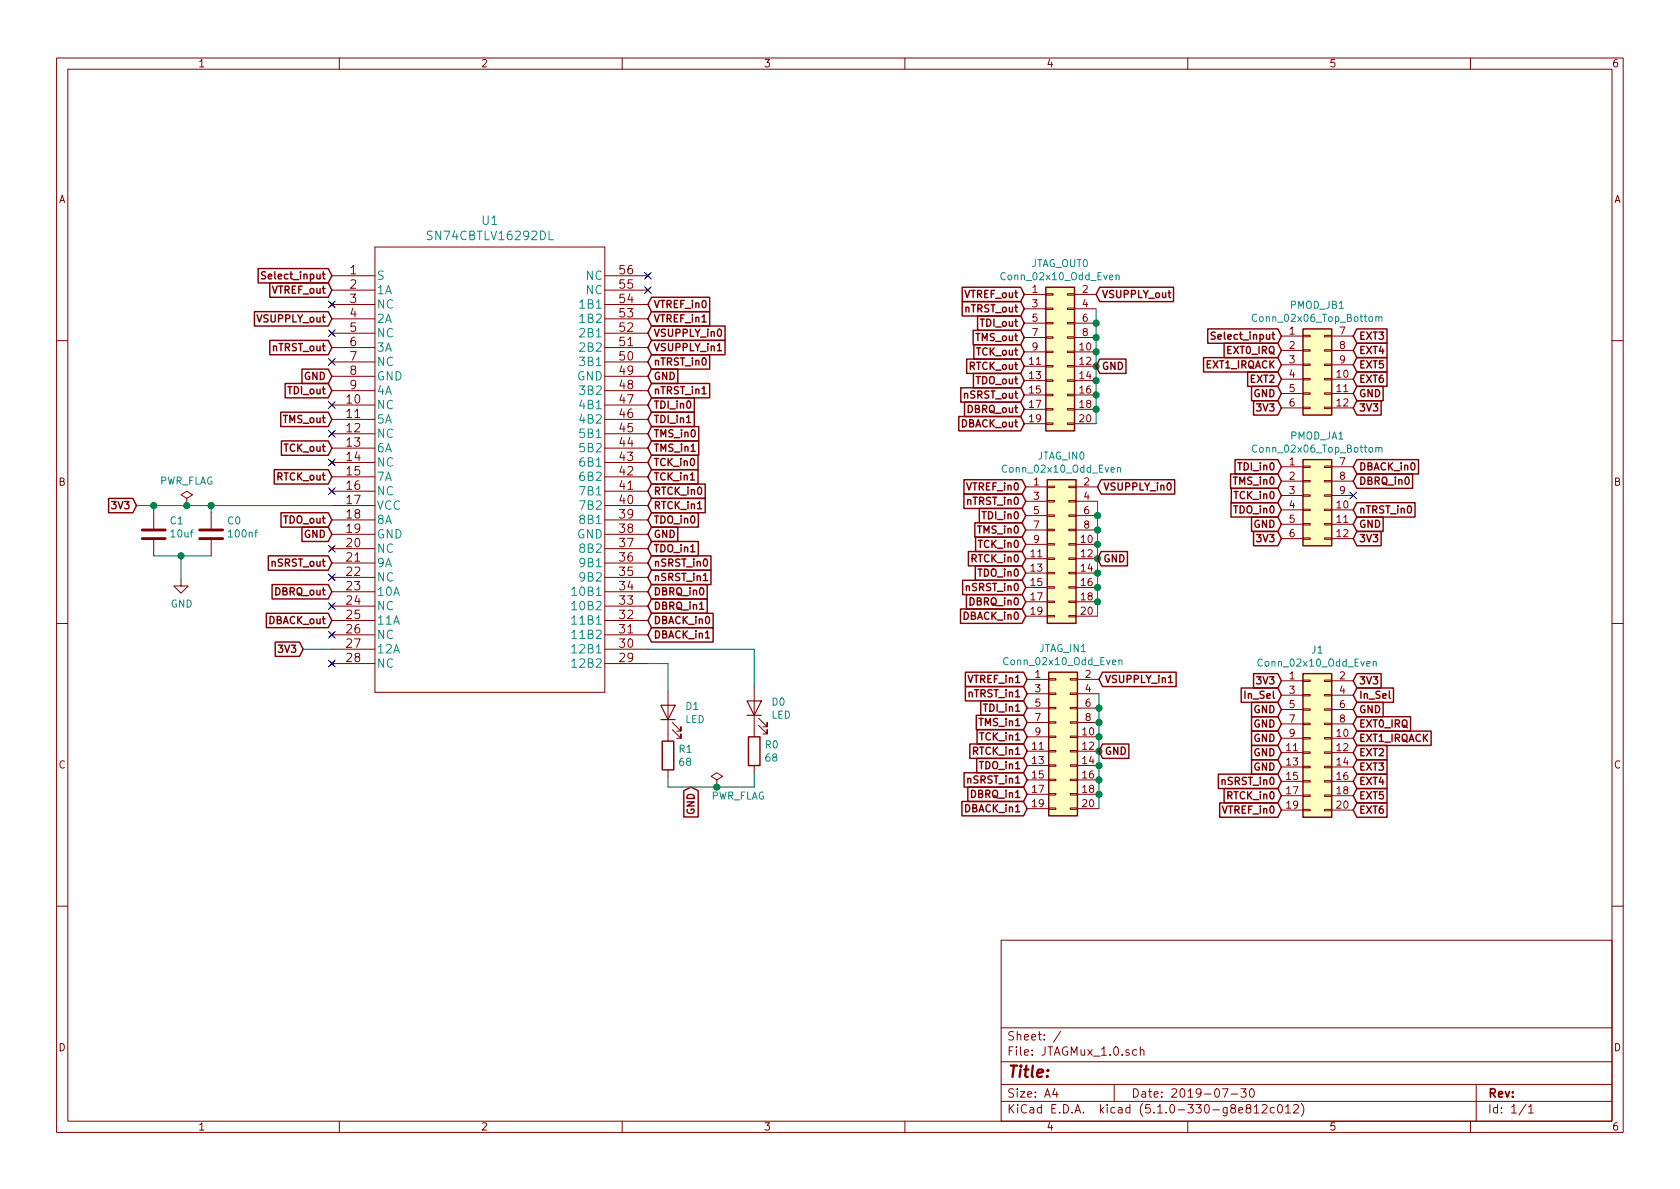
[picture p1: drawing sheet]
<svg xmlns="http://www.w3.org/2000/svg" width="297mm" height="210mm" viewBox="0 0 297 210" stroke-linecap="round" stroke-linejoin="round" font-family="sans-serif">
<g fill="none" stroke="#840000" stroke-width=".18">
<path d="M10 10.3h277v189.9h-277zM12 12.2h273v186.1h-273zM60 10.3v1.9M110 10.3v1.9M160 10.3v1.9M210 10.3v1.9M260 10.3v1.9M58.3 53.5l.8 .7M58.3 58.5l.8 .8M58.7 48.8h7.6M58.7 51.3h7.6M58.7 53.8h7.6"/>
<path d="M58.7 56.4h7.6M58.7 58.9h7.6M59.1 53.5l-.8 .7M59.1 58.5l-.8 .8M66.3 43.7h40.6v78.7h-40.6zM106.9 48.8h7.7M106.9 51.3h7.7M106.9 53.8h7.7M106.9 56.4h7.7M106.9 58.9h7.7M114.2 50.9l.7 .8M114.2 48.4l.7 .7"/>
<path d="M114.9 50.9l-.7 .8M114.9 48.4l-.7 .7M181.1 52.1h3.8M181.1 54.6h3.8M181.1 57.1h3.8M181.1 59.7h3.8M184.9 59.6h1.3v.2h-1.3zM184.9 57h1.3v.3h-1.3zM184.9 54.5h1.3v.2h-1.3zM184.9 51.9h1.3v.3h-1.3zM188.7 59.6h1.3v.2h-1.3zM188.7 57h1.3v.3h-1.3z"/>
<path d="M188.7 54.5h1.3v.2h-1.3zM188.7 51.9h1.3v.3h-1.3zM190 52.1h3.8M190 54.6h3.8M190 57.1h3.8M190 59.7h3.8M226.6 59.4h3.8M230.4 59.3h1.2v.3h-1.2zM234.2 59.3h1.3v.3h-1.3zM235.5 59.4h3.8M10 60.2h2M58.3 71.2l.8 .8"/>
<path d="M58.3 76.3l.8 .8M58.3 63.6l.8 .8M58.7 71.6h7.6M58.7 74.2h7.6M58.7 76.7h7.6M58.7 79.2h7.6M58.7 69.1h7.6M58.7 66.5h7.6M58.7 64h7.6M58.7 61.5h7.6M59.1 71.2l-.8 .8M59.1 76.3l-.8 .8"/>
<path d="M59.1 63.6l-.8 .8M106.9 71.6h7.7M106.9 74.2h7.7M106.9 76.7h7.7M106.9 79.2h7.7M106.9 69.1h7.7M106.9 66.5h7.7M106.9 64h7.7M106.9 61.5h7.7M181.1 62.2h3.8M181.1 64.8h3.8M181.1 67.3h3.8"/>
<path d="M181.1 69.8h3.8M181.1 72.4h3.8M181.1 74.9h3.8M184.9 74.8h1.3v.3h-1.3zM184.9 72.3h1.3v.2h-1.3zM184.9 69.7h1.3v.3h-1.3zM184.9 67.2h1.3v.2h-1.3zM184.9 64.6h1.3v.3h-1.3zM184.9 62.1h1.3v.3h-1.3zM188.7 74.8h1.3v.3h-1.3zM188.7 72.3h1.3v.2h-1.3zM188.7 69.7h1.3v.3h-1.3z"/>
<path d="M188.7 67.2h1.3v.2h-1.3zM188.7 64.6h1.3v.3h-1.3zM188.7 62.1h1.3v.3h-1.3zM190 62.2h3.8M190 64.8h3.8M190 67.3h3.8M190 69.8h3.8M190 72.4h3.8M190 74.9h3.8M226.6 67.1h3.8M226.6 69.6h3.8M226.6 72.1h3.8"/>
<path d="M226.6 62h3.8M226.6 64.5h3.8M230.4 72h1.2v.3h-1.2zM230.4 69.5h1.2v.2h-1.2zM230.4 66.9h1.2v.3h-1.2zM230.4 64.4h1.2v.2h-1.2zM230.4 61.8h1.2v.3h-1.2zM234.2 72h1.3v.3h-1.3zM234.2 69.5h1.3v.2h-1.3zM234.2 66.9h1.3v.3h-1.3zM234.2 64.4h1.3v.2h-1.3zM234.2 61.8h1.3v.3h-1.3z"/>
<path d="M235.5 67.1h3.8M235.5 69.6h3.8M235.5 72.1h3.8M235.5 62h3.8M235.5 64.5h3.8M285 60.2h2M27.2 90.7v2.8M27.2 95.5v2.8M33 88.1l1-.6-1-.6-1 .6 1 .6v1.3M33 89.4h.1M37.3 90.7v2.8M37.3 95.5v2.8"/>
<path d="M58.3 81.4l.8 .8M58.3 86.5l.8 .7M58.3 96.6l.8 .8M58.7 81.8h7.6M58.7 84.3h7.6M58.7 86.9h7.6M58.7 89.4h7.6M58.7 91.9h7.6M58.7 94.5h7.6M58.7 97h7.6M58.7 99.6h7.6M59.1 81.4l-.8 .8"/>
<path d="M59.1 86.5l-.8 .7M59.1 96.6l-.8 .8M106.9 81.8h7.7M106.9 84.3h7.7M106.9 86.9h7.7M106.9 89.4h7.7M106.9 91.9h7.7M106.9 94.5h7.7M106.9 97h7.7M106.9 99.6h7.7M181.4 86.1h3.8M181.4 96.3h3.8"/>
<path d="M181.4 98.8h3.8M181.4 88.6h3.8M181.4 91.2h3.8M181.4 93.7h3.8M185.2 98.7h1.2v.2h-1.2zM185.2 96.1h1.2v.3h-1.2zM185.2 93.6h1.2v.2h-1.2zM185.2 91.1h1.2v.2h-1.2zM185.2 88.5h1.2v.3h-1.2zM185.2 86h1.2v.2h-1.2zM189 98.7h1.2v.2h-1.2zM189 96.1h1.2v.3h-1.2z"/>
<path d="M189 93.6h1.2v.2h-1.2zM189 91.1h1.2v.2h-1.2zM189 88.5h1.2v.3h-1.2zM189 86h1.2v.2h-1.2zM190.2 86.1h3.9M190.2 96.3h3.9M190.2 98.8h3.9M190.2 88.6h3.9M190.2 91.2h3.9M190.2 93.7h3.9M226.6 82.5h3.8M226.6 90.2h3.8"/>
<path d="M226.6 92.7h3.8M226.6 95.2h3.8M226.6 85.1h3.8M226.6 87.6h3.8M230.4 95.1h1.2v.3h-1.2zM230.4 92.6h1.2v.2h-1.2zM230.4 90h1.2v.3h-1.2zM230.4 87.5h1.2v.3h-1.2zM230.4 85h1.2v.2h-1.2zM230.4 82.4h1.2v.3h-1.2zM234.2 95.1h1.3v.3h-1.3zM234.2 92.6h1.3v.2h-1.3z"/>
<path d="M234.2 90h1.3v.3h-1.3zM234.2 87.5h1.3v.3h-1.3zM234.2 85h1.3v.2h-1.3zM234.2 82.4h1.3v.3h-1.3zM235.5 82.5h3.8M235.5 90.2h3.8M235.5 92.7h3.8M235.5 95.2h3.8M235.5 85.1h3.8M235.5 87.6h3.8M10 110.3h2M32 102.4v1.2h1.3l-1.3 1.3-1.3-1.3h1.3"/>
<path d="M58.3 101.7l.8 .8M58.3 106.8l.8 .8M58.3 111.9l.8 .7M58.3 117l.8 .7M58.7 102.1h7.6M58.7 104.6h7.6M58.7 107.2h7.6M58.7 109.7h7.6M58.7 112.3h7.6M58.7 114.8h7.6M58.7 117.3h7.6M59.1 101.7l-.8 .8"/>
<path d="M59.1 106.8l-.8 .8M59.1 111.9l-.8 .7M59.1 117l-.8 .7M106.9 102.1h7.7M106.9 104.6h7.7M106.9 107.2h7.7M106.9 109.7h7.7M106.9 112.3h7.7M106.9 114.8h7.7M106.9 117.3h7.7M181.4 101.3h3.8M181.4 103.9h3.8"/>
<path d="M181.4 106.4h3.8M181.4 109h3.8M185.2 108.8h1.2v.3h-1.2zM185.2 106.3h1.2v.2h-1.2zM185.2 103.8h1.2v.2h-1.2zM185.2 101.2h1.2v.3h-1.2zM189 108.8h1.2v.3h-1.2zM189 106.3h1.2v.2h-1.2zM189 103.8h1.2v.2h-1.2zM189 101.2h1.2v.3h-1.2zM190.2 101.3h3.9M190.2 103.9h3.9"/>
<path d="M190.2 106.4h3.9M190.2 109h3.9M285 110.3h2M118.1 122.2v8.9M118.1 136.1v1.3M118.9 129l1.5 1.6v-.8v.8h-.8M118.9 127.8l1.5 1.5v-.8v.8h-.8M126.7 137.9l1.1-.6-1.1-.7-1 .7 1 .6v1.3M126.7 139.2h.1M133.3 121.4v8.9M133.3 135.4v1.2M134.1 128.3l1.5 1.5v-.8v.8h-.7"/>
<path d="M134.1 127l1.5 1.5v-.7v.7h-.7M181.6 120.1h3.8M181.6 130.3h3.8M181.6 132.8h3.8M181.6 135.4h3.8M181.6 137.9h3.8M181.6 122.7h3.8M181.6 125.2h3.8M181.6 127.8h3.8M185.4 137.8h1.3v.2h-1.3zM185.4 135.2h1.3v.3h-1.3zM185.4 132.7h1.3v.3h-1.3z"/>
<path d="M185.4 130.2h1.3v.2h-1.3zM185.4 127.6h1.3v.3h-1.3zM185.4 125.1h1.3v.2h-1.3zM185.4 122.5h1.3v.3h-1.3zM185.4 120h1.3v.3h-1.3zM189.2 137.8h1.3v.2h-1.3zM189.2 135.2h1.3v.3h-1.3zM189.2 132.7h1.3v.3h-1.3zM189.2 130.2h1.3v.2h-1.3zM189.2 127.6h1.3v.3h-1.3zM189.2 125.1h1.3v.2h-1.3zM189.2 122.5h1.3v.3h-1.3z"/>
<path d="M189.2 120h1.3v.3h-1.3zM190.5 120.1h3.8M190.5 130.3h3.8M190.5 132.8h3.8M190.5 135.4h3.8M190.5 137.9h3.8M190.5 122.7h3.8M190.5 125.2h3.8M190.5 127.8h3.8M226.6 120.4h3.8M226.6 130.6h3.8M226.6 133.1h3.8"/>
<path d="M226.6 135.6h3.8M226.6 138.2h3.8M226.6 122.9h3.8M226.6 125.5h3.8M226.6 128h3.8M230.4 138h1.2v.3h-1.2zM230.4 135.5h1.2v.3h-1.2zM230.4 133h1.2v.2h-1.2zM230.4 130.4h1.2v.3h-1.2zM230.4 127.9h1.2v.2h-1.2zM230.4 125.3h1.2v.3h-1.2zM230.4 122.8h1.2v.3h-1.2z"/>
<path d="M230.4 120.3h1.2v.2h-1.2zM234.2 138h1.3v.3h-1.3zM234.2 135.5h1.3v.3h-1.3zM234.2 133h1.3v.2h-1.3zM234.2 130.4h1.3v.3h-1.3zM234.2 127.9h1.3v.2h-1.3zM234.2 125.3h1.3v.3h-1.3zM234.2 122.8h1.3v.3h-1.3zM234.2 120.3h1.3v.2h-1.3zM235.5 120.4h3.8M235.5 130.6h3.8M235.5 133.1h3.8"/>
<path d="M235.5 135.6h3.8M235.5 138.2h3.8M235.5 122.9h3.8M235.5 125.5h3.8M235.5 128h3.8M181.6 140.5h3.8M181.6 143h3.8M185.4 142.9h1.3v.2h-1.3zM185.4 140.3h1.3v.3h-1.3zM189.2 142.9h1.3v.2h-1.3zM189.2 140.3h1.3v.3h-1.3zM190.5 140.5h3.8"/>
<path d="M190.5 143h3.8M226.6 140.7h3.8M226.6 143.3h3.8M230.4 143.1h1.2v.3h-1.2zM230.4 140.6h1.2v.2h-1.2zM234.2 143.1h1.3v.3h-1.3zM234.2 140.6h1.3v.2h-1.3zM235.5 140.7h3.8M235.5 143.3h3.8M10 160.2h2M177 166.3h108v32h-108zM285 160.2h2"/>
<path d="M60 198.3v1.9M110 198.3v1.9M160 198.3v1.9M177 194.8h108M177 191.8h108M177 187.8h108M177 181.8h108M186.5 192.5l-.4 1h1M186.8 193v1M187.6 182.3l-1.3 2M197 191.8v3M201 185.7l-.4-.1-.3 .3v.6l.3 .1 .4-.1"/>
<path d="M201.6 185.7l.2-.1 .4 .1 .1 .9M201.6 185.1v1.5M210 198.3v1.9M216.1 192.5h1l-.6 1.5M217.7 193.5h1.1M219.4 192.5h.9l-.5 .6 .5 .1v.7l-.3 .1-.6-.1M220.6 196l-.3-.3 .1-.3a.48 .48 0 0 1 .7 .1l-.1 .4a.52 .52 0 0 0-.6 .2 .52 .52 0 0 0 0 .6l.5 .1 .2-.1 .1-.4-.3-.3M221.1 192.6l.2-.1a.8 .8 0 0 1 .5 .8 .8 .8 0 0 1-.5 .7 1 1 0 0 1-.2-1.4zM221.7 195.8l.5-.5v1.5M221.7 196.8h.9M223.2 195.5l.2-.2h.3l.3 .5-.9 1h.9M225.3 195.9l-.4-.1-.3 .3 .1 .6 .2 .1 .4-.1"/>
<path d="M226.1 195.4l.1-.1a.8 .8 0 0 1 .6 .8 .8 .8 0 0 1-.6 .7 1 1 0 0 1-.1-1.4zM227.3 195.8l.4-.5v1.5M227.3 196.8h.9M228.7 195.5l.3-.2h.3l.3 .5-.9 1h.9M230.1 195.1a1.71 1.71 0 0 1 0 2.3M260 198.3v1.9M261 191.8v6.5M269.8 195.2l-1.2 2M270.3 195.8l.4-.5v1.5M270.3 196.8h.8"/>
</g>
<g fill="#ffffc2" stroke="#ffffc2" stroke-width=".18">
<path d="M230.4 58.2h5.1v15.2h-5.1z"/>
<path d="M184.9 50.8h5.1v25.4h-5.1z"/>
<path d="M185.2 84.8h5v25.4h-5z"/>
<path d="M185.4 118.9h5.1v25.4h-5.1z"/>
<path d="M230.4 81.3h5.1v15.2h-5.1z"/>
<path d="M230.4 119.1h5.1v25.4h-5.1z"/>
</g>
<g fill="none" stroke="#840000" stroke-width=".25">
<path d="M45 55.1h13l.7 1.3-.7 1.3h-13zM45.6 47.5h12.4l.7 1.3-.7 1.2h-12.4zM47 48.1h-.5l-.3 .2 .2 .3 .5 .2v.4l-.2 .1h-.5M47.7 50h10.3l.7 1.3-.7 1.3h-10.3zM115.2 52.6h10.3v2.5h-10.3l-.6-1.3zM115.2 57.7h13v2.5h-13l-.6-1.3zM115.2 55.1h10.3v2.6h-10.3l-.6-1.3zM170.1 50.8h10.4l.6 1.3-.6 1.2h-10.4zM170.1 53.3h10.4l.6 1.3-.6 1.3h-10.4zM172.1 58.4h8.4l.6 1.3-.6 1.3h-8.4zM172.8 55.9h7.7l.6 1.2-.6 1.3h-7.7zM184.9 50.8h5.1v25.4h-5.1z"/>
<path d="M194.4 50.8h13.1v2.5h-13.1l-.6-1.2zM213.5 58.2h12.4l.7 1.2-.7 1.3h-12.4zM214.9 58.8l-.5-.1-.3 .3 .1 .3 .6 .2v.4l-.2 .1-.5-.1M230.4 58.2h5.1v15.2h-5.1zM239.9 58.2h5.3v2.5h-5.3l-.6-1.3zM47.7 60.2h10.3l.7 1.3-.7 1.2h-10.3zM49.6 72.9h8.4l.7 1.3-.7 1.2h-8.4zM49.8 78h8.2l.7 1.2-.7 1.3h-8.2zM50.4 67.8h7.6l.7 1.3-.7 1.3h-7.6zM53.4 65.3h4.6l.7 1.2-.7 1.3h-4.6zM115.2 65.3h4.6v2.5h-4.6l-.6-1.3zM115.2 62.7h10.3v2.6h-10.3l-.6-1.3z"/>
<path d="M115.2 70.4h7.6v2.5h-7.6l-.6-1.3zM115.2 75.4h8.3v2.6h-8.3l-.6-1.3zM115.2 78h8.3v2.5h-8.3l-.6-1.3zM115.2 72.9h7.6v2.5h-7.6l-.6-1.2zM115.2 67.8h10.3v2.6h-10.3l-.6-1.3zM115.2 60.2h13v2.5h-13l-.6-1.2zM126.8 62h.8M169.5 73.7h11l.6 1.2-.6 1.3h-11zM169.9 68.6h10.6l.6 1.2-.6 1.3h-10.6zM170.5 71.1h10l.6 1.3-.6 1.3h-10zM170.9 63.5h9.6l.6 1.3-.6 1.2h-9.6zM172.1 66h8.4l.6 1.3-.6 1.3h-8.4z"/>
<path d="M172.2 61h8.3l.6 1.2-.6 1.3h-8.3zM194.4 63.5h4.7v2.5h-4.7l-.6-1.2zM212.8 63.2h13.1l.7 1.3-.7 1.3h-13.1zM216.4 60.7h9.5l.7 1.3-.7 1.2h-9.5zM220.6 65.8h5.3l.7 1.3-.7 1.2h-5.3zM221.3 68.3h4.6l.7 1.3-.7 1.3h-4.6zM221.6 70.9h4.3l.7 1.2-.7 1.3h-4.3zM239.9 60.7h5.3v2.5h-5.3l-.6-1.2zM239.9 63.2h5.3v2.6h-5.3l-.6-1.3zM239.9 65.8h5.3v2.5h-5.3l-.6-1.2zM239.9 68.3h4.7v2.6h-4.7l-.6-1.3zM239.9 70.9h4.3v2.5h-4.3l-.6-1.3z"/>
<path d="M19.2 88.1h4.3l.6 1.3-.6 1.3h-4.3zM47.4 98.3h10.6l.7 1.3-.7 1.2h-10.6zM48.5 83.1h9.5l.7 1.2-.7 1.3h-9.5zM49.7 90.7h8.3l.7 1.2-.7 1.3h-8.3zM53.4 93.2h4.6l.7 1.3-.7 1.3h-4.6zM115.2 93.2h4.6v2.6h-4.6l-.6-1.3zM115.2 80.5h8.2v2.6h-8.2l-.6-1.3zM115.2 85.6h9.5v2.5h-9.5l-.6-1.2zM115.2 90.7h8.3v2.5h-8.3l-.6-1.3zM115.2 98.3h10.5v2.5h-10.5l-.6-1.2zM115.2 95.8h8.3v2.5h-8.3l-.6-1.3zM115.2 88.1h9.5v2.6h-9.5l-.6-1.3z"/>
<path d="M115.2 83.1h8.2v2.5h-8.2l-.6-1.3zM170.4 84.8h10.3l.7 1.3-.7 1.3h-10.3zM170.4 87.4h10.3l.7 1.2-.7 1.3h-10.3zM171.2 97.5h9.5l.7 1.3-.7 1.3h-9.5zM172.4 92.5h8.3l.7 1.2-.7 1.3h-8.3zM172.5 95h8.2l.7 1.3-.7 1.2h-8.2zM173.2 89.9h7.5l.7 1.3-.7 1.3h-7.5zM185.2 84.8h5v25.4h-5zM194.7 84.8h13v2.6h-13l-.6-1.3zM194.7 97.5h4.6v2.6h-4.6l-.6-1.3zM217.6 83.8h8.3l.7 1.3-.7 1.3h-8.3zM217.7 88.9h8.2l.7 1.3-.7 1.2h-8.2z"/>
<path d="M217.7 86.4h8.2l.7 1.2-.7 1.3h-8.2zM218.4 81.3h7.5l.7 1.2-.7 1.3h-7.5zM221.3 91.4h4.6l.7 1.3-.7 1.3h-4.6zM221.6 94h4.3l.7 1.2-.7 1.3h-4.3zM230.4 81.3h5.1v15.2h-5.1zM239.9 81.3h10.9v2.5h-10.9l-.6-1.3zM239.9 83.8h9.9v2.6h-9.9l-.6-1.3zM239.9 88.9h10.3v2.5h-10.3l-.6-1.2zM239.9 91.4h4.7v2.6h-4.7l-.6-1.3zM239.9 94h4.3v2.5h-4.3l-.6-1.3zM47.1 108.5h10.9l.7 1.2-.7 1.3h-10.9zM48.1 103.4h9.9l.7 1.2-.7 1.3h-9.9z"/>
<path d="M48.7 113.5h4.3l.6 1.3-.6 1.3h-4.3zM115.2 103.4h9.8v2.5h-9.8l-.6-1.3zM115.2 108.5h10.9v2.5h-10.9l-.6-1.3zM115.2 111h10.9v2.5h-10.9l-.6-1.2zM115.2 105.9h9.8v2.6h-9.8l-.6-1.3zM115.2 100.8h10.5v2.6h-10.5l-.6-1.3zM124.4 102.7h.7M169.8 107.7h10.9l.7 1.3-.7 1.2h-10.9zM170.2 102.6h10.5l.7 1.3-.7 1.3h-10.5zM170.7 118.9h10.3l.6 1.2-.6 1.3h-10.3zM170.9 105.2h9.8l.7 1.2-.7 1.3h-9.8zM172.4 100.1h8.3l.7 1.2-.7 1.3h-8.3z"/>
<path d="M185.4 118.9h5.1v25.4h-5.1zM194.9 118.9h13v2.5h-13l-.6-1.3zM221.6 119.1h4.3l.7 1.3-.7 1.3h-4.3zM230.4 119.1h5.1v25.4h-5.1zM239.9 119.1h4.3v2.6h-4.3l-.6-1.3zM117.1 131.1h2v5h-2zM120.9 139.8l1.3-.6 1.2 .6v4.7h-2.5zM132.3 130.3h2.1v5.1h-2.1zM170.5 136.6h10.5l.6 1.3-.6 1.3h-10.5zM170.7 121.4h10.3l.6 1.3-.6 1.2h-10.3zM171.1 139.2h9.9l.6 1.3-.6 1.2h-9.9zM171.5 131.6h9.5l.6 1.2-.6 1.3h-9.5z"/>
<path d="M172.6 126.5h8.4l.6 1.3-.6 1.2h-8.4zM172.7 134.1h8.3l.6 1.3-.6 1.2h-8.3zM172.7 129h8.3l.6 1.3-.6 1.3h-8.3zM173.4 123.9h7.6l.6 1.3-.6 1.3h-7.6zM194.9 131.6h4.7v2.5h-4.7l-.6-1.3zM206.6 120.7h.7M215.4 136.9h10.5l.7 1.3-.7 1.2h-10.5zM216.4 139.4h9.5l.7 1.3-.7 1.3h-9.5zM219.5 121.7h6.4l.7 1.2-.7 1.3h-6.4zM221.3 134.4h4.6l.7 1.2-.7 1.3h-4.6zM221.3 131.8h4.6l.7 1.3-.7 1.3h-4.6zM221.3 129.3h4.6l.7 1.3-.7 1.2h-4.6z"/>
<path d="M221.3 126.7h4.6l.7 1.3-.7 1.3h-4.6zM221.3 124.2h4.6l.7 1.3-.7 1.2h-4.6zM239.9 121.7h6.5v2.5h-6.5l-.6-1.3zM239.9 124.2h4.7v2.5h-4.7l-.6-1.2zM239.9 126.7h9.5v2.6h-9.5l-.6-1.3zM239.9 129.3h13.1v2.5h-13.1l-.6-1.2zM239.9 131.8h5.3v2.6h-5.3l-.6-1.3zM239.9 134.4h5.3v2.5h-5.3l-.6-1.3zM239.9 136.9h5.3v2.5h-5.3l-.6-1.2zM239.9 139.4h5.3v2.6h-5.3l-.6-1.3zM170.1 141.7h10.9l.6 1.3-.6 1.3h-10.9zM215.6 142h10.3l.7 1.3-.7 1.2h-10.3z"/>
<path d="M239.9 142h5.3v2.5h-5.3l-.6-1.2z"/>
</g>
<g fill="none" stroke="#008484" stroke-width=".18">
<path d="M97.1 40.9v1.5h.7M197.3 48.8l.2-.2 .3 .1 .1 .8M197.3 48.6v.9M222.2 55.7a.6 .6 0 0 0-.8 .4 .6 .6 0 0 0 .6 .7l.2-.1M243.3 56.1l.1-.1 .3 .1 .1 .7M243.3 56v.8M243.8 56.2l.2-.2 .3 .1v.7M222.2 78.8a.6 .6 0 0 0-.8 .4 .6 .6 0 0 0 .6 .8l.2-.2M243.3 79.2l.1-.1 .3 .1 .1 .8M243.3 79.1v.9M243.8 79.3l.2-.2 .3 .1v.8M197.6 82.8l.2-.1h.3v.8"/>
<path d="M197.6 82.7v.8M101.1 116.9l.4-.4v1.5M101.1 114.4l.4-.4v1.5M101.1 111.9l.4-.5v1.5M101.1 109.3l.4-.4v1.5M101.1 106.8l.4-.5v1.5M101.1 104.2l.4-.4v1.5M101.1 118h.9M101.1 115.5h.9M101.1 112.9h.9M101.1 110.4h.9M101.1 107.8h.9"/>
<path d="M101.1 105.3h.9M197.8 116.8l.2-.1 .3 .1 .1 .7M197.8 116.7v.8M242.8 117.1l.2-.1h.3v.8M242.8 117v.8"/>
</g>
<path d="M193.8 54.6v20.3M24.1 89.4h34.6M27.2 98.3h10.1M27.2 89.4v1.3M32 98.3v4.1M37.3 89.4v1.3M194.1 88.6v20.4M53.6 114.8h5.1M114.6 114.8h18.7v6.6M114.6 117.3h3.5v4.9M133.3 136.6v2.6h-15.2v-1.8M194.3 122.7v20.3" fill="none" stroke="#008400" stroke-width=".18"/>
<g fill="#008400" stroke="#008400" stroke-width=".25">
<circle cx="193.8" cy="57.1" r=".51"/>
<circle cx="193.8" cy="59.7" r=".51"/>
<circle cx="193.8" cy="62.2" r=".51"/>
<circle cx="193.8" cy="64.8" r=".51"/>
<circle cx="193.8" cy="67.3" r=".51"/>
<circle cx="193.8" cy="69.8" r=".51"/>
<circle cx="193.8" cy="72.4" r=".51"/>
<circle cx="194.1" cy="91.2" r=".51"/>
<circle cx="194.1" cy="93.7" r=".51"/>
<circle cx="194.1" cy="96.3" r=".51"/>
<circle cx="194.1" cy="98.8" r=".51"/>
<circle cx="194.1" cy="101.3" r=".51"/>
<circle cx="194.1" cy="103.9" r=".51"/>
<circle cx="194.1" cy="106.4" r=".51"/>
<circle cx="194.3" cy="125.2" r=".51"/>
<circle cx="194.3" cy="127.8" r=".51"/>
<circle cx="194.3" cy="130.3" r=".51"/>
<circle cx="194.3" cy="132.8" r=".51"/>
<circle cx="194.3" cy="135.4" r=".51"/>
<circle cx="194.3" cy="137.9" r=".51"/>
<circle cx="194.3" cy="140.5" r=".51"/>
<circle cx="32" cy="98.3" r=".51"/>
<circle cx="33" cy="89.4" r=".51"/>
<circle cx="37.3" cy="89.4" r=".51"/>
<circle cx="27.2" cy="89.4" r=".51"/>
<circle cx="126.7" cy="139.2" r=".51"/>
</g>
<g fill="none" stroke="#000084" stroke-width=".18">
<path d="M58.1 53.2l1.2 1.3M58.1 58.3l1.2 1.2M59.3 53.2l-1.2 1.3M59.3 58.3l-1.2 1.2M113.9 48.2l1.3 1.2M113.9 50.7l1.3 1.2M115.2 48.2l-1.3 1.2M115.2 50.7l-1.3 1.2M58.1 63.4l1.2 1.2M58.1 71l1.2 1.2M58.1 76.1l1.2 1.2M59.3 63.4l-1.2 1.2"/>
<path d="M59.3 71l-1.2 1.2M59.3 76.1l-1.2 1.2M58.1 81.2l1.2 1.2M58.1 86.3l1.2 1.2M58.1 96.4l1.2 1.2M59.3 81.2l-1.2 1.2M59.3 86.3l-1.2 1.2M59.3 96.4l-1.2 1.2M238.7 87l1.2 1.2M239.9 87l-1.2 1.2M58.1 101.5l1.2 1.2M58.1 106.6l1.2 1.2"/>
<path d="M58.1 111.7l1.2 1.2M58.1 116.7l1.2 1.3M59.3 106.6l-1.2 1.2M59.3 101.5l-1.2 1.2M59.3 111.7l-1.2 1.2M59.3 116.7l-1.2 1.3"/>
</g>
<path d="M25.1 95.2h4.1M25.1 93.7h4.1M35.3 95.2h4.1M35.3 93.7h4.1" fill="none" stroke="#840000" stroke-width=".51"/>
<path d="M116.8 124.7h2.6l-1.3 2.5zM116.8 127.2h2.6M132.1 123.9h2.5l-1.3 2.6zM132.1 126.5h2.5" fill="none" stroke="#840000" stroke-width=".2"/>
<text font-size="2.8" fill="#840000" x="178" y="190.5">Title:</text>
<g font-size="2.1" fill="#008484">
<text x="85.3" y="39.8">U1</text>
<text x="76.1" y="42.5">SN74CBTLV16292DL</text>
<text x="66.5" y="49.5">S</text>
<text x="66.5" y="52">1A</text>
<text x="103.7" y="52">NC</text>
<text x="103.7" y="49.5">NC</text>
<text x="66.5" y="54.6">NC</text>
<text x="66.5" y="57.1">2A</text>
<text x="66.5" y="59.7">NC</text>
<text x="102.8" y="59.7">2B1</text>
<text x="102.8" y="57.1">1B2</text>
<text x="102.8" y="54.6">1B1</text>
<text x="66.5" y="62.2">3A</text>
<text x="66.5" y="64.7">NC</text>
<text x="102.8" y="64.7">3B1</text>
<text x="102.8" y="62.2">2B2</text>
<text x="66.5" y="67.3">GND</text>
<text x="66.5" y="69.8">4A</text>
<text x="102" y="67.3">GND</text>
<text x="102.8" y="69.8">3B2</text>
<text x="66.5" y="72.4">NC</text>
<text x="66.5" y="74.9">5A</text>
<text x="66.5" y="77.4">NC</text>
<text x="102.8" y="77.4">5B1</text>
<text x="102.8" y="74.9">4B2</text>
<text x="102.8" y="72.4">4B1</text>
<text x="66.5" y="80">6A</text>
<text x="66.5" y="82.5">NC</text>
<text x="102.8" y="82.5">6B1</text>
<text x="102.8" y="80">5B2</text>
<text x="66.5" y="85.1">7A</text>
<text x="66.5" y="87.6">NC</text>
<text x="102.8" y="87.6">7B1</text>
<text x="102.8" y="85.1">6B2</text>
<text x="66.5" y="90.1">VCC</text>
<text x="66.5" y="92.7">8A</text>
<text x="66.5" y="95.2">GND</text>
<text x="102" y="95.2">GND</text>
<text x="102.8" y="92.7">8B1</text>
<text x="102.8" y="90.1">7B2</text>
<text x="66.5" y="97.8">NC</text>
<text x="66.5" y="100.3">9A</text>
<text x="102.8" y="100.3">9B1</text>
<text x="102.8" y="97.8">8B2</text>
<text x="66.5" y="102.8">NC</text>
<text x="66.5" y="105.4">10A</text>
<text x="66.5" y="107.9">NC</text>
<text x="101.7" y="107.9">10B2</text>
<text x="101.7" y="105.4">10B1</text>
<text x="102.8" y="102.8">9B2</text>
<text x="66.5" y="110.5">11A</text>
<text x="66.5" y="113">NC</text>
<text x="101.7" y="113">11B2</text>
<text x="101.7" y="110.5">11B1</text>
<text x="66.5" y="115.5">12A</text>
<text x="66.5" y="118.1">NC</text>
<text x="101.7" y="118.1">12B2</text>
<text x="101.7" y="115.5">12B1</text>
</g>
<g font-size="2.1" fill="#840000">
<text x="61.9" y="48.5">1</text>
<text x="61.9" y="51">2</text>
<text x="61.9" y="53.6">3</text>
<text x="109.6" y="53.6">54</text>
<text x="109.6" y="51">55</text>
<text x="109.6" y="48.5">56</text>
<text x="61.9" y="56.1">4</text>
<text x="61.9" y="58.7">5</text>
<text x="109.6" y="58.7">52</text>
<text x="109.6" y="56.1">53</text>
<text x="61.9" y="61.2">6</text>
<text x="61.9" y="63.7">7</text>
<text x="109.6" y="63.7">50</text>
<text x="109.6" y="61.2">51</text>
<text x="61.3" y="71.4">10</text>
<text x="61.9" y="66.3">8</text>
<text x="61.9" y="68.8">9</text>
<text x="109.6" y="71.4">47</text>
<text x="109.6" y="68.8">48</text>
<text x="109.6" y="66.3">49</text>
<text x="61.3" y="73.9">11</text>
<text x="61.3" y="76.4">12</text>
<text x="109.6" y="76.4">45</text>
<text x="109.6" y="73.9">46</text>
<text x="61.3" y="79">13</text>
<text x="61.3" y="81.5">14</text>
<text x="109.6" y="81.5">43</text>
<text x="109.6" y="79">44</text>
<text x="61.3" y="84.1">15</text>
<text x="61.3" y="86.6">16</text>
<text x="61.3" y="89.1">17</text>
<text x="109.6" y="89.1">40</text>
<text x="109.6" y="86.6">41</text>
<text x="109.6" y="84.1">42</text>
<text x="61.3" y="91.7">18</text>
<text x="61.3" y="94.2">19</text>
<text x="109.6" y="94.2">38</text>
<text x="109.6" y="91.7">39</text>
<text x="61.3" y="96.8">20</text>
<text x="61.3" y="99.3">21</text>
<text x="61.3" y="101.8">22</text>
<text x="109.6" y="101.8">35</text>
<text x="109.6" y="99.3">36</text>
<text x="109.6" y="96.8">37</text>
<text x="61.3" y="104.4">23</text>
<text x="61.3" y="106.9">24</text>
<text x="109.6" y="106.9">33</text>
<text x="109.6" y="104.4">34</text>
<text x="61.3" y="109.5">25</text>
<text x="61.3" y="112">26</text>
<text x="109.6" y="112">31</text>
<text x="109.6" y="109.5">32</text>
<text x="61.3" y="114.5">27</text>
<text x="61.3" y="117.1">28</text>
<text x="109.6" y="117.1">29</text>
<text x="109.6" y="114.5">30</text>
<text x="178" y="184">Sheet: /</text>
<text x="178" y="186.7">File: JTAGMux_1.0.sch</text>
<text x="178" y="196.9">KiCad E.D.A. kicad (5.1.0-330-g8e812c012)</text>
<text x="178" y="194.1">Size: A4</text>
<text x="200" y="194.1">Date: 2019-07-30</text>
<text x="263" y="194.1">Rev:</text>
<text x="263" y="196.9">Id: 1/1</text>
</g>
<g font-size="1.8" fill="#840000">
<text x="35" y="11.9">1</text>
<text x="85" y="11.9">2</text>
<text x="135" y="11.9">3</text>
<text x="185" y="11.9">4</text>
<text x="235" y="11.9">5</text>
<text x="285" y="11.9">6</text>
<text x="10.4" y="35.9">A</text>
<text x="285.4" y="35.9">A</text>
<text x="47.3" y="49.4">Select_input</text>
<text x="48.3" y="51.9">VTREF_out</text>
<text x="170.7" y="52.7">VTREF_out</text>
<text x="182.5" y="51.8">1</text>
<text x="191.4" y="51.8">2</text>
<text x="194.7" y="52.7">VSUPPLY_out</text>
<text x="45.8" y="57">VSUPPLY_out</text>
<text x="115.4" y="54.5">VTREF_in0</text>
<text x="115.4" y="59.6">VSUPPLY_in0</text>
<text x="115.4" y="57">VTREF_in1</text>
<text x="170.8" y="55.2">nTRST_out</text>
<text x="173.6" y="57.8">TDI_out</text>
<text x="182.5" y="54.4">3</text>
<text x="182.5" y="56.9">5</text>
<text x="182.5" y="59.4">7</text>
<text x="191.4" y="54.4">4</text>
<text x="191.4" y="56.9">6</text>
<text x="191.4" y="59.4">8</text>
<text x="228" y="59.2">1</text>
<text x="236.9" y="59.2">7</text>
<text x="48.4" y="62.1">nTRST_out</text>
<text x="115.4" y="64.6">nTRST_in0</text>
<text x="115.4" y="62.1">VSUPPLY_in1</text>
<text x="171.6" y="65.4">RTCK_out</text>
<text x="172.7" y="60.3">TMS_out</text>
<text x="172.8" y="62.9">TCK_out</text>
<text x="182" y="64.5">11</text>
<text x="182.5" y="62">9</text>
<text x="190.9" y="62">10</text>
<text x="190.9" y="64.5">12</text>
<text x="194.7" y="65.4">GND</text>
<text x="213.3" y="65.1">EXT1_IRQACK</text>
<text x="215.2" y="60.1">Select_input</text>
<text x="217.1" y="62.6">EXT0_IRQ</text>
<text x="228" y="61.7">2</text>
<text x="228" y="64.3">3</text>
<text x="236.9" y="61.7">8</text>
<text x="236.9" y="64.3">9</text>
<text x="240.2" y="60.1">EXT3</text>
<text x="240.2" y="62.6">EXT4</text>
<text x="240.2" y="65.1">EXT5</text>
<text x="51.2" y="69.7">TDI_out</text>
<text x="53.8" y="67.2">GND</text>
<text x="115.4" y="67.2">GND</text>
<text x="115.4" y="69.7">nTRST_in1</text>
<text x="170.7" y="70.5">nSRST_out</text>
<text x="172.7" y="67.9">TDO_out</text>
<text x="182" y="67.1">13</text>
<text x="182" y="69.6">15</text>
<text x="190.9" y="67.1">14</text>
<text x="190.9" y="69.6">16</text>
<text x="221.3" y="67.7">EXT2</text>
<text x="221.7" y="70.2">GND</text>
<text x="228" y="66.8">4</text>
<text x="228" y="69.3">5</text>
<text x="228" y="71.9">6</text>
<text x="236.4" y="66.8">10</text>
<text x="236.4" y="69.3">11</text>
<text x="236.4" y="71.9">12</text>
<text x="240.2" y="67.7">EXT6</text>
<text x="240.2" y="70.2">GND</text>
<text x="50.3" y="74.8">TMS_out</text>
<text x="115.4" y="72.3">TDI_in0</text>
<text x="115.4" y="77.3">TMS_in0</text>
<text x="115.4" y="74.8">TDI_in1</text>
<text x="170.1" y="75.6">DBACK_out</text>
<text x="171.3" y="73">DBRQ_out</text>
<text x="182" y="72.1">17</text>
<text x="182" y="74.7">19</text>
<text x="190.9" y="72.1">18</text>
<text x="190.9" y="74.7">20</text>
<text x="222.5" y="72.8">3V3</text>
<text x="240.2" y="72.8">3V3</text>
<text x="50.4" y="79.9">TCK_out</text>
<text x="115.4" y="82.4">TCK_in0</text>
<text x="115.4" y="79.9">TMS_in1</text>
<text x="219.3" y="83.2">TDI_in0</text>
<text x="228" y="82.3">1</text>
<text x="236.9" y="82.3">7</text>
<text x="240.2" y="83.2">DBACK_in0</text>
<text x="10.4" y="85.9">B</text>
<text x="49.1" y="85">RTCK_out</text>
<text x="115.4" y="87.5">RTCK_in0</text>
<text x="115.4" y="85">TCK_in1</text>
<text x="171.1" y="86.7">VTREF_in0</text>
<text x="171.2" y="89.3">nTRST_in0</text>
<text x="182.8" y="85.8">1</text>
<text x="182.8" y="88.4">3</text>
<text x="191.7" y="85.8">2</text>
<text x="191.7" y="88.4">4</text>
<text x="194.9" y="86.7">VSUPPLY_in0</text>
<text x="218.4" y="85.7">TMS_in0</text>
<text x="218.5" y="88.3">TCK_in0</text>
<text x="228" y="84.8">2</text>
<text x="228" y="87.4">3</text>
<text x="228" y="89.9">4</text>
<text x="236.4" y="89.9">10</text>
<text x="236.9" y="84.8">8</text>
<text x="236.9" y="87.4">9</text>
<text x="240.2" y="85.7">DBRQ_in0</text>
<text x="285.4" y="85.9">B</text>
<text x="20.1" y="90">3V3</text>
<text x="50.3" y="92.6">TDO_out</text>
<text x="53.8" y="95.1">GND</text>
<text x="115.4" y="95.1">GND</text>
<text x="115.4" y="92.6">TDO_in0</text>
<text x="115.4" y="90">RTCK_in1</text>
<text x="173.2" y="94.4">TMS_in0</text>
<text x="174.1" y="91.8">TDI_in0</text>
<text x="182.8" y="90.9">5</text>
<text x="182.8" y="93.5">7</text>
<text x="191.7" y="90.9">6</text>
<text x="191.7" y="93.5">8</text>
<text x="218.4" y="90.8">TDO_in0</text>
<text x="221.7" y="93.3">GND</text>
<text x="222.5" y="95.9">3V3</text>
<text x="228" y="92.5">5</text>
<text x="228" y="95">6</text>
<text x="236.4" y="92.5">11</text>
<text x="236.4" y="95">12</text>
<text x="240.2" y="90.8">nTRST_in0</text>
<text x="240.2" y="93.3">GND</text>
<text x="240.2" y="95.9">3V3</text>
<text x="48.3" y="100.2">nSRST_out</text>
<text x="115.4" y="100.2">nSRST_in0</text>
<text x="115.4" y="97.7">TDO_in1</text>
<text x="172" y="99.4">RTCK_in0</text>
<text x="173.2" y="102">TDO_in0</text>
<text x="173.3" y="96.9">TCK_in0</text>
<text x="182.3" y="98.5">11</text>
<text x="182.3" y="101.1">13</text>
<text x="182.8" y="96">9</text>
<text x="191.2" y="96">10</text>
<text x="191.2" y="98.5">12</text>
<text x="191.2" y="101.1">14</text>
<text x="194.9" y="99.4">GND</text>
<text x="48.8" y="105.3">DBRQ_out</text>
<text x="115.4" y="105.3">DBRQ_in0</text>
<text x="115.4" y="107.8">DBRQ_in1</text>
<text x="115.4" y="102.7">nSRST_in1</text>
<text x="171.1" y="104.5">nSRST_in0</text>
<text x="171.7" y="107.1">DBRQ_in0</text>
<text x="182.3" y="103.6">15</text>
<text x="182.3" y="106.2">17</text>
<text x="191.2" y="103.6">16</text>
<text x="191.2" y="106.2">18</text>
<text x="47.7" y="110.4">DBACK_out</text>
<text x="115.4" y="110.4">DBACK_in0</text>
<text x="115.4" y="112.9">DBACK_in1</text>
<text x="170.5" y="109.6">DBACK_in0</text>
<text x="182.3" y="108.7">19</text>
<text x="191.2" y="108.7">20</text>
<text x="49.6" y="115.4">3V3</text>
<text x="183" y="119.9">1</text>
<text x="191.9" y="119.9">2</text>
<text x="171.4" y="120.8">VTREF_in1</text>
<text x="171.5" y="123.3">nTRST_in1</text>
<text x="174.3" y="125.9">TDI_in1</text>
<text x="183" y="122.4">3</text>
<text x="183" y="125">5</text>
<text x="191.9" y="122.4">4</text>
<text x="191.9" y="125">6</text>
<text x="195.2" y="120.8">VSUPPLY_in1</text>
<text x="220.5" y="123.6">In_Sel</text>
<text x="222.5" y="121">3V3</text>
<text x="228" y="120.1">1</text>
<text x="228" y="122.7">3</text>
<text x="228" y="125.2">5</text>
<text x="236.9" y="120.1">2</text>
<text x="236.9" y="122.7">4</text>
<text x="236.9" y="125.2">6</text>
<text x="240.2" y="121">3V3</text>
<text x="240.2" y="123.6">In_Sel</text>
<text x="173.5" y="128.4">TMS_in1</text>
<text x="173.6" y="130.9">TCK_in1</text>
<text x="183" y="127.5">7</text>
<text x="183" y="130">9</text>
<text x="191.4" y="130">10</text>
<text x="191.9" y="127.5">8</text>
<text x="221.7" y="131.2">GND</text>
<text x="221.7" y="128.6">GND</text>
<text x="221.7" y="126.1">GND</text>
<text x="228" y="127.8">7</text>
<text x="228" y="130.3">9</text>
<text x="236.4" y="130.3">10</text>
<text x="236.9" y="127.8">8</text>
<text x="240.2" y="126.1">GND</text>
<text x="240.2" y="128.6">EXT0_IRQ</text>
<text x="240.2" y="131.2">EXT1_IRQACK</text>
<text x="10.4" y="135.9">C</text>
<text x="172.3" y="133.5">RTCK_in1</text>
<text x="173.5" y="136">TDO_in1</text>
<text x="182.5" y="132.6">11</text>
<text x="182.5" y="135.1">13</text>
<text x="182.5" y="137.7">15</text>
<text x="191.4" y="132.6">12</text>
<text x="191.4" y="135.1">14</text>
<text x="191.4" y="137.7">16</text>
<text x="195.2" y="133.5">GND</text>
<text x="221.7" y="136.3">GND</text>
<text x="221.7" y="133.7">GND</text>
<text x="227.5" y="132.8">11</text>
<text x="227.5" y="135.4">13</text>
<text x="227.5" y="137.9">15</text>
<text x="236.4" y="132.8">12</text>
<text x="236.4" y="135.4">14</text>
<text x="236.4" y="137.9">16</text>
<text x="240.2" y="133.7">EXT2</text>
<text x="240.2" y="136.3">EXT3</text>
<text x="285.4" y="135.9">C</text>
<text x="170.8" y="143.6">DBACK_in1</text>
<text x="171.4" y="138.6">nSRST_in1</text>
<text x="172" y="141.1">DBRQ_in1</text>
<text x="182.5" y="140.2">17</text>
<text x="182.5" y="142.7">19</text>
<text x="191.4" y="140.2">18</text>
<text x="191.4" y="142.7">20</text>
<text x="216.3" y="143.9">VTREF_in0</text>
<text x="216.3" y="138.8">nSRST_in0</text>
<text x="217.2" y="141.3">RTCK_in0</text>
<text x="227.5" y="140.5">17</text>
<text x="227.5" y="143">19</text>
<text x="236.4" y="140.5">18</text>
<text x="236.4" y="143">20</text>
<text x="240.2" y="138.8">EXT4</text>
<text x="240.2" y="141.3">EXT5</text>
<text x="240.2" y="143.9">EXT6</text>
<text x="122.8" y="144" transform="rotate(-90 122.8 144)">GND</text>
<text x="10.4" y="185.9">D</text>
<text x="285.4" y="185.9">D</text>
<text x="35" y="199.9">1</text>
<text x="85" y="199.9">2</text>
<text x="135" y="199.9">3</text>
<text x="185" y="199.9">4</text>
<text x="235" y="199.9">5</text>
<text x="285" y="199.9">6</text>
</g>
<g font-size="1.8" fill="#008484">
<text x="182.2" y="47.2">JTAG_OUT0</text>
<text x="177.4" y="49.5">Conn_02x10_Odd_Even</text>
<text x="222" y="56.9">Conn_02x06_Top_Bottom</text>
<text x="228.2" y="54.6">PMOD_JB1</text>
<text x="228.2" y="77.7">PMOD_JA1</text>
<text x="177.6" y="83.6">Conn_02x10_Odd_Even</text>
<text x="183.5" y="81.3">JTAG_IN0</text>
<text x="222" y="80">Conn_02x06_Top_Bottom</text>
<text x="28.1" y="85.7">PWR_FLAG</text>
<text x="30.1" y="92.7">C1</text>
<text x="30.3" y="95">10uf</text>
<text x="40.3" y="92.7">C0</text>
<text x="40.6" y="95">100nf</text>
<text x="30.2" y="107.4">GND</text>
<text x="177.9" y="117.6">Conn_02x10_Odd_Even</text>
<text x="183.7" y="115.3">JTAG_IN1</text>
<text x="222.9" y="117.9">Conn_02x10_Odd_Even</text>
<text x="232" y="115.6">J1</text>
<text x="121.3" y="125.5">D1</text>
<text x="136.5" y="124.8">D0</text>
<text x="121.1" y="127.9">LED</text>
<text x="136.4" y="127.1">LED</text>
<text x="120.1" y="133.1">R1</text>
<text x="120.2" y="135.4">68</text>
<text x="135.3" y="132.4">R0</text>
<text x="135.4" y="134.7">68</text>
<text x="125.6" y="141.4">PWR_FLAG</text>
</g>
</svg>
